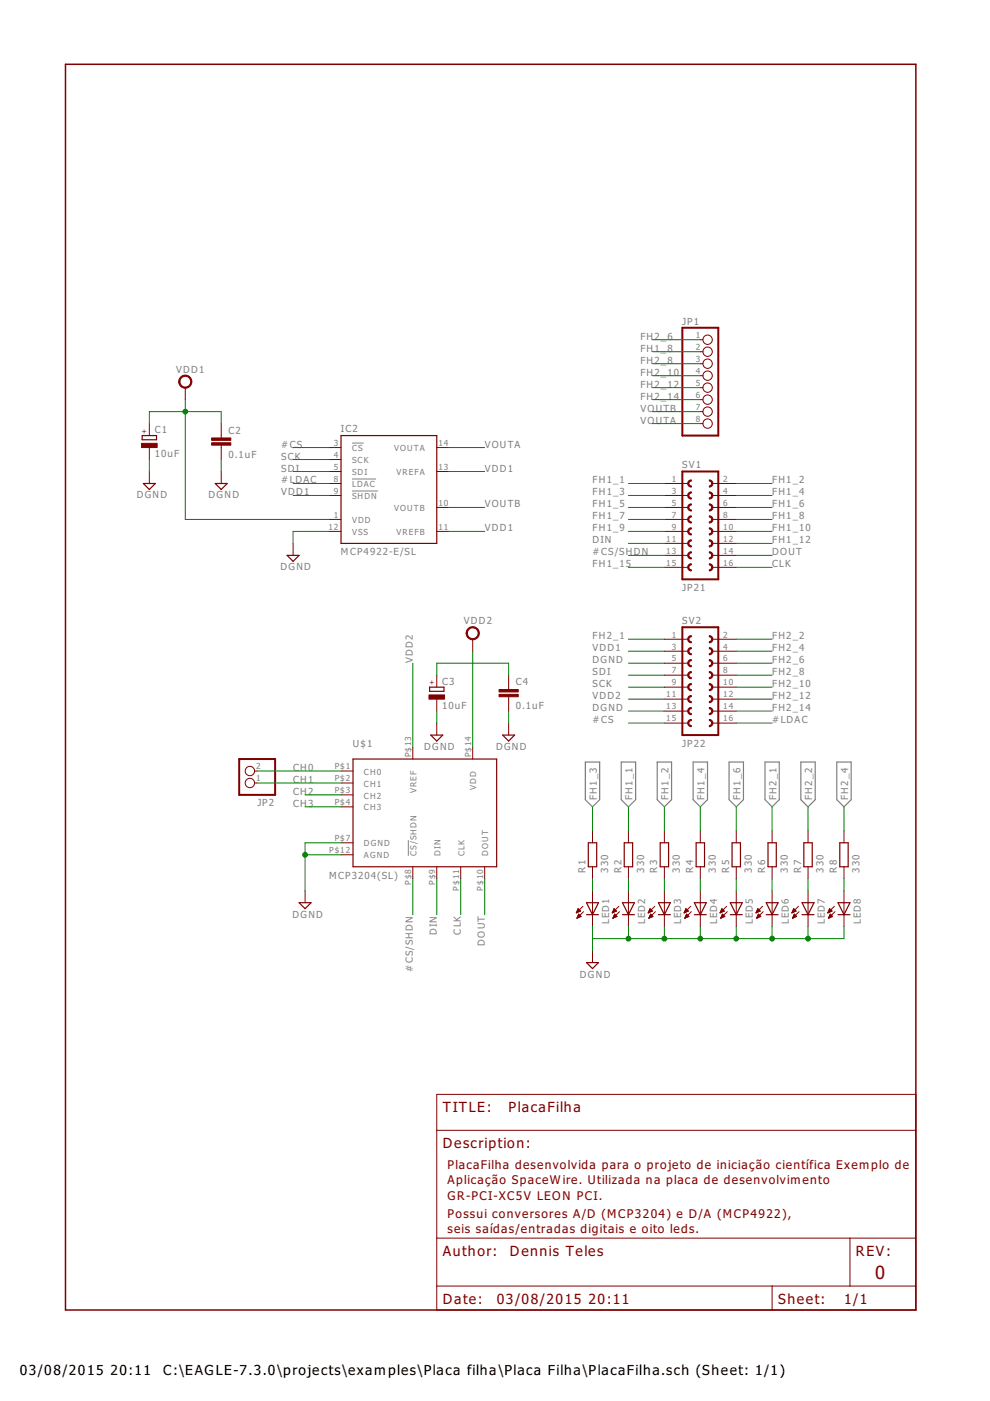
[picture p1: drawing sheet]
<svg xmlns="http://www.w3.org/2000/svg" width="210mm" height="297mm" viewBox="0 0 210 297" stroke-linecap="round" stroke-linejoin="round" font-family="sans-serif">
<path d="M74.6 93.9h2.5M74.6 101.6h5.1M74.6 104.1h5.5M86.6 178.1v3.3" fill="none" stroke="#808080" stroke-width=".21"/>
<path d="M124.1 161.6h3v7.9l-1.5 1.6-1.5-1.6zM131.7 161.6h3.1v7.9l-1.6 1.6-1.5-1.6zM139.3 161.6h3.1v7.9l-1.5 1.6-1.6-1.6zM147 161.6h3v7.9l-1.5 1.6-1.5-1.6zM154.6 161.6h3v7.9l-1.5 1.6-1.5-1.6zM162.2 161.6h3v7.9l-1.5 1.6-1.5-1.6zM169.8 161.6h3v7.9l-1.5 1.6-1.5-1.6zM177.4 161.6h3.1v7.9l-1.6 1.6-1.5-1.6z" fill="none" stroke="#808080" stroke-width=".25"/>
<g fill="none" stroke="#800000" stroke-width=".25">
<path d="M30.1 92.4h3.1v.8h-3.1zM72.3 92.4h20.3v22.8h-20.3zM30.4 102.5h2.5l-1.2 1.3zM45.6 102.5h2.6l-1.3 1.3zM60.9 117.8h2.5l-1.3 1.2zM91.1 145.7h3v.9h-3zM91.3 155.9h2.6l-1.3 1.2zM106.6 155.9h2.5l-1.3 1.2zM74.8 160.9h30.5v22.9h-30.5zM124.7 178.7h1.8v5.1h-1.8zM132.4 178.7h1.7v5.1h-1.7zM140 178.7h1.8v5.1h-1.8z"/>
<path d="M147.6 178.7h1.8v5.1h-1.8zM155.2 178.7h1.8v5.1h-1.8zM162.8 178.7h1.8v5.1h-1.8zM170.4 178.7h1.8v5.1h-1.8zM178.1 178.7h1.7v5.1h-1.7zM63.4 191.4h2.6l-1.3 1.3zM124.4 191.4h2.5l-1.3 2.5zM124.4 193.9h2.5M132 193.9h2.5M132 191.4h2.5l-1.3 2.5zM139.6 193.9h2.5M139.6 191.4h2.5l-1.2 2.5z"/>
<path d="M147.2 193.9h2.6M147.2 191.4h2.6l-1.3 2.5zM154.8 193.9h2.6M154.8 191.4h2.6l-1.3 2.5zM162.5 193.9h2.5M162.5 191.4h2.5l-1.3 2.5zM170.1 193.9h2.5M170.1 191.4h2.5l-1.3 2.5zM177.7 193.9h2.5M177.7 191.4h2.5l-1.3 2.5zM124.4 204.1h2.5l-1.3 1.3z"/>
</g>
<g fill="none" stroke="#800000" stroke-width=".21">
<path d="M148.5 72h.5M148.5 74.6h.5M148.5 77.1h.5M148.5 79.7h.5M31.7 89.8v2.6M31.7 94.9v2.5M31.7 100v2.5M39.3 82.2v2.5M46.9 89.8v3.1M46.9 94.4v3M46.9 100v2.5M69.8 94.9h2.5"/>
<path d="M69.8 97.4h2.5M69.8 100h2.5M92.6 94.9h2.5M92.6 100h2.5M148.5 82.2h.5M148.5 84.7h.5M148.5 87.3h.5M148.5 89.8h.5M62.1 115.2v2.6M69.8 112.7h2.5M69.8 102.5h2.5M69.8 110.1h2.5"/>
<path d="M69.8 105.1h2.5M92.6 112.7h2.5M92.6 107.6h2.5M140.9 112.7h5M140.9 102.5h5M140.9 110.1h5M140.9 107.6h5M140.9 105.1h5M140.9 117.8h5M140.9 115.2h5M151 112.7h5.1M151 102.5h5.1"/>
<path d="M151 110.1h5.1M151 107.6h5.1M151 105.1h5.1M151 117.8h5.1M151 115.2h5.1M100.2 135.5v2.6M140.9 120.3h5M140.9 138.1h5M140.9 135.5h5M151 120.3h5.1M151 138.1h5.1M151 135.5h5.1"/>
<path d="M87.5 158.4v2.5M92.6 143.2v2.5M92.6 148.2v2.6M92.6 153.3v2.6M100.2 158.4v2.5M107.8 143.2v3M107.8 147.7v3.1M107.8 153.3v2.6M140.9 153.3h5M140.9 150.8h5M140.9 148.2h5M140.9 145.7h5"/>
<path d="M140.9 143.2h5M140.9 140.6h5M151 153.3h5.1M151 150.8h5.1M151 148.2h5.1M151 145.7h5.1M151 143.2h5.1M151 140.6h5.1M54 163.5h.5M54 166h.5M72.3 163.5h2.5M72.3 166h2.5"/>
<path d="M72.3 168.5h2.5M72.3 171.1h2.5M72.3 178.7h2.5M125.6 176.1v2.6M133.2 176.1v2.6M140.9 176.1v2.6M148.5 176.1v2.6M156.1 176.1v2.6M163.7 176.1v2.6M171.3 176.1v2.6M178.9 176.1v2.6M64.7 188.8v2.6"/>
<path d="M72.3 181.2h2.5M87.5 183.8v2.5M92.6 183.8v2.5M97.7 183.8v2.5M102.8 183.8v2.5M122.2 193.5h.1M122.3 193.4h.2M122.3 193.3h.5M122.4 193.2h.7M122.4 194.6h.1M122.4 193.1h.6M122.4 194.5h.4"/>
<path d="M122.4 194.4h.7M122.5 192.9h.4M122.5 192.8h.2M122.5 194.3h.6M122.6 192.7h.1M122.6 194.1h.4M122.6 192.7l-.4 .8M122.6 192.7l.5 .5M122.6 194h.3M122.7 193.9h.1M122.7 193.8l.5 .5-.9 .4zM123.1 193.2l-.9 .3"/>
<path d="M123.6 192.2l-1.4 1.3M123.7 193.3l-1.4 1.4M125.6 183.8v2.5M125.6 188.8v7.7M129.8 193.5h.1M129.9 193.4h.2M129.9 193.3h.5M130 194.6h.1M130 193.2h.7M130 193.1h.6M130 194.5h.4M130.1 192.9h.4"/>
<path d="M130.1 194.4h.6M130.1 192.8h.2M130.1 194.3h.7M130.2 192.7h.1M130.2 194.1h.5M130.2 192.7l-.4 .8M130.2 192.7l.5 .5M130.2 194h.3M130.3 193.9h.1M130.3 193.8l.5 .5-.9 .4zM130.7 193.2l-.9 .3M131.2 192.2l-1.4 1.3"/>
<path d="M131.3 193.3l-1.4 1.4M133.2 183.8v2.5M133.2 188.8v7.7M137.4 193.5h.1M137.5 193.4h.3M137.5 193.3h.5M137.6 194.6h.1M137.6 193.2h.7M137.6 193.1h.6M137.6 194.5h.4M137.7 192.9h.4M137.7 194.4h.6"/>
<path d="M137.8 192.8h.2M137.8 194.3h.6M137.8 192.7h.1M137.8 194.1h.5M137.8 192.7l-.4 .8M137.8 192.7l.5 .5M137.9 194h.3M137.9 193.9h.1M137.9 193.8l.6 .5-.9 .4zM138.3 193.2l-.9 .3M138.8 192.2l-1.4 1.3M139 193.3l-1.4 1.4"/>
<path d="M140.9 183.8v2.5M140.9 188.8v7.7M145.1 193.5h.1M145.1 193.4h.3M145.2 193.3h.4M145.2 193.2h.7M145.2 194.6h.2M145.3 193.1h.5M145.3 194.5h.3M145.3 192.9h.4M145.3 194.4h.6M145.4 192.8h.2"/>
<path d="M145.4 194.3h.6M145.4 192.7h.1M145.4 194.1h.5M145.4 192.7l-.3 .8M145.4 192.7l.5 .5M145.5 194h.3M145.5 193.9h.1M145.6 193.8l.5 .5-.9 .4zM145.9 193.2l-.8 .3M146.5 192.2l-1.4 1.3M146.6 193.3l-1.4 1.4M148.5 183.8v2.5"/>
<path d="M148.5 188.8v7.7M152.7 193.5h.1M152.7 193.4h.3M152.8 193.3h.5M152.8 193.2h.7M152.8 194.6h.2M152.9 193.1h.5M152.9 194.5h.3M152.9 192.9h.4M152.9 194.4h.6M153 194.3h.6M153 192.8h.2"/>
<path d="M153 192.7h.1M153 194.1h.5M153.1 192.7l-.4 .8M153.1 192.7l.5 .5M153.1 194h.3M153.1 193.9h.2M153.2 193.8l.5 .5-.9 .4zM153.6 193.2l-.9 .3M154.1 192.2l-1.4 1.3M154.2 193.3l-1.4 1.4M156.1 183.8v2.5M156.1 188.8v7.7"/>
<path d="M160.3 193.5h.1M160.3 193.4h.3M160.4 193.3h.5M160.4 193.2h.8M160.4 194.6h.2M160.5 194.5h.4M160.5 193.1h.6M160.5 192.9h.4M160.5 194.4h.6M160.6 194.3h.6M160.6 192.8h.2M160.7 192.7h.1"/>
<path d="M160.7 194.1h.4M160.7 192.7l-.4 .8M160.7 192.7l.5 .5-.9 .3M160.7 194h.3M160.8 193.9h.1M160.8 193.8l.5 .5-.9 .4zM161.7 192.2l-1.4 1.3M161.8 193.3l-1.4 1.4M163.7 183.8v2.5M163.7 188.8v7.7M167.9 193.5h.1M168 193.4h.2"/>
<path d="M168 193.3h.5M168.1 193.2h.7M168.1 194.6h.1M168.1 194.5h.4M168.1 193.1h.6M168.2 192.9h.4M168.2 194.4h.6M168.2 192.8h.2M168.2 194.3h.7M168.3 192.7h.1M168.3 194.1h.4M168.3 192.7l-.4 .8"/>
<path d="M168.3 192.7l.5 .5M168.3 194h.3M168.4 193.9h.1M168.4 193.8l.5 .5-.9 .4zM168.8 193.2l-.9 .3M169.3 192.2l-1.4 1.3M169.4 193.3l-1.4 1.4M171.3 183.8v2.5M171.3 188.8v7.7M175.5 193.5h.1M175.6 193.4h.3M175.6 193.3h.5"/>
<path d="M175.7 193.2h.7M175.7 194.6h.1M175.7 193.1h.6M175.7 194.5h.4M175.8 192.9h.4M175.8 194.4h.6M175.8 192.8h.2M175.8 194.3h.7M175.9 192.7h.1M175.9 194.1h.5M175.9 192.7l-.4 .8M175.9 192.7l.5 .5"/>
<path d="M175.9 194h.3M176 193.9h.1M176 193.8l.5 .5-.9 .4zM176.4 193.2l-.9 .3M176.9 192.2l-1.4 1.3M177 193.3l-1.4 1.4M178.9 183.8v2.5M178.9 188.8v7.7M125.6 201.5v2.6M92.6 232h101.6v45.7h-101.6zM92.6 239.6h101.6M92.6 262.5h101.6"/>
<path d="M92.6 272.7h101.6M163.7 272.7v5M180.2 262.5v10.2"/>
<circle cx="150" cy="72" r=".99"/>
<circle cx="150" cy="77.1" r=".99"/>
<circle cx="150" cy="79.7" r=".99"/>
<circle cx="150" cy="74.6" r=".99"/>
<circle cx="150" cy="87.3" r=".99"/>
<circle cx="150" cy="89.8" r=".99"/>
<circle cx="150" cy="82.2" r=".99"/>
<circle cx="150" cy="84.7" r=".99"/>
<circle cx="53" cy="163.5" r=".99"/>
<circle cx="53" cy="166" r=".99"/>
</g>
<g fill="#800000" stroke="#800000" stroke-width=".21">
<path d="M44.9 93.9h4v.5h-4z"/>
<path d="M44.9 92.9h4v.5h-4z"/>
<path d="M105.8 147.2h4.1v.5h-4.1z"/>
<path d="M105.8 146.2h4.1v.5h-4.1z"/>
<path d="M30 94h3.3v.9h-3.3z"/>
<path d="M91 147.3h3.3v.9h-3.3z"/>
</g>
<g fill="#800000" stroke="#800000" stroke-width=".21">
<path d="M38.3 80a1.39 1.39 0 0 1 2.2 .2 1.39 1.39 0 0 1-.9 2.1 1.39 1.39 0 0 1-1.7-1.4h.2a1.15 1.15 0 0 1 1.7-1 1.15 1.15 0 0 1 .2 1.9 1.15 1.15 0 0 1-1.8-.6l-.1-.3h-.2z" fill-rule="evenodd"/>
<path d="M99.2 133.3a1.4 1.4 0 0 1 2.2 .2 1.4 1.4 0 0 1-.8 2.1 1.4 1.4 0 0 1-1.8-1.3h.3a1.15 1.15 0 0 1 1.6-1.1 1.15 1.15 0 0 1 .3 1.9 1.15 1.15 0 0 1-1.9-.6v-.2h-.3z" fill-rule="evenodd"/>
<path d="M146 114.7l.6-.3v.3a.51 .51 0 0 0-.5 .5 .51 .51 0 0 0 .5 .5v.3a.77 .77 0 0 1-.7-.5 .77 .77 0 0 1 .1-.8z" fill-rule="evenodd"/>
<path d="M146 117.2l.6-.2v.2a.51 .51 0 0 0-.5 .6 .51 .51 0 0 0 .5 .5v.2a.77 .77 0 0 1-.7-.5 .77 .77 0 0 1 .1-.8z" fill-rule="evenodd"/>
<path d="M146 119.7l.6-.2v.3a.51 .51 0 0 0-.5 .5 .51 .51 0 0 0 .5 .5v.3a.77 .77 0 0 1-.7-.5 .77 .77 0 0 1 .1-.9z" fill-rule="evenodd"/>
<path d="M150.4 114.4a.76 .76 0 0 1 .8 .8 .76 .76 0 0 1-.8 .8v-.3a.51 .51 0 0 0 .5-.5 .51 .51 0 0 0-.5-.5z" fill-rule="evenodd"/>
<path d="M150.4 117a.76 .76 0 0 1 .8 .8 .76 .76 0 0 1-.8 .7v-.2a.51 .51 0 0 0 .5-.5 .51 .51 0 0 0-.5-.6z" fill-rule="evenodd"/>
<path d="M150.4 119.5a.76 .76 0 0 1 .8 .8 .76 .76 0 0 1-.8 .8v-.3a.51 .51 0 0 0 .5-.5 .51 .51 0 0 0-.5-.5z" fill-rule="evenodd"/>
<path d="M146 109.6l.6-.2v.2a.51 .51 0 0 0-.5 .5 .51 .51 0 0 0 .5 .5v.3a.76 .76 0 0 1-.7-.5 .76 .76 0 0 1 .1-.8z" fill-rule="evenodd"/>
<path d="M146 112.1l.6-.2v.3a.51 .51 0 0 0-.5 .5 .51 .51 0 0 0 .5 .5v.2a.77 .77 0 0 1-.7-.4 .77 .77 0 0 1 .1-.9z" fill-rule="evenodd"/>
<path d="M150.4 109.4a.76 .76 0 0 1 .8 .7 .76 .76 0 0 1-.8 .8v-.3a.51 .51 0 0 0 .5-.5 .51 .51 0 0 0-.5-.5z" fill-rule="evenodd"/>
<path d="M150.4 111.9a.76 .76 0 0 1 .8 .8 .76 .76 0 0 1-.8 .7v-.2a.51 .51 0 0 0 .5-.5 .51 .51 0 0 0-.5-.5z" fill-rule="evenodd"/>
<path d="M146 102l.6-.3v.3a.51 .51 0 0 0-.5 .5 .51 .51 0 0 0 .5 .5v.3a.76 .76 0 0 1-.7-.5 .76 .76 0 0 1 .1-.8z" fill-rule="evenodd"/>
<path d="M146 104.5l.6-.2v.2a.51 .51 0 0 0-.5 .6 .51 .51 0 0 0 .5 .5v.2a.76 .76 0 0 1-.7-.5 .76 .76 0 0 1 .1-.8z" fill-rule="evenodd"/>
<path d="M146 107l.6-.2v.3a.51 .51 0 0 0-.5 .5 .51 .51 0 0 0 .5 .5v.3a.76 .76 0 0 1-.7-.5 .76 .76 0 0 1 .1-.9z" fill-rule="evenodd"/>
<path d="M150.4 101.7a.76 .76 0 0 1 .8 .8 .76 .76 0 0 1-.8 .8v-.3a.51 .51 0 0 0 .5-.5 .51 .51 0 0 0-.5-.5z" fill-rule="evenodd"/>
<path d="M150.4 104.3a.76 .76 0 0 1 .8 .8 .76 .76 0 0 1-.8 .7v-.2a.51 .51 0 0 0 .5-.5 .51 .51 0 0 0-.5-.6z" fill-rule="evenodd"/>
<path d="M150.4 106.8a.76 .76 0 0 1 .8 .8 .76 .76 0 0 1-.8 .8v-.3a.51 .51 0 0 0 .5-.5 .51 .51 0 0 0-.5-.5z" fill-rule="evenodd"/>
<path d="M146 147.7l.6-.2v.2a.51 .51 0 0 0-.5 .5 .51 .51 0 0 0 .5 .5v.3a.77 .77 0 0 1-.7-.5 .77 .77 0 0 1 .1-.8z" fill-rule="evenodd"/>
<path d="M146 150.2l.6-.2v.3a.51 .51 0 0 0-.5 .5 .51 .51 0 0 0 .5 .5v.2a.77 .77 0 0 1-.7-.4 .77 .77 0 0 1 .1-.9z" fill-rule="evenodd"/>
<path d="M146 152.8l.6-.3v.3a.51 .51 0 0 0-.5 .5 .51 .51 0 0 0 .5 .5v.3a.77 .77 0 0 1-.7-.5 .77 .77 0 0 1 .1-.8z" fill-rule="evenodd"/>
<path d="M150.4 147.5a.76 .76 0 0 1 .8 .7 .76 .76 0 0 1-.8 .8v-.3a.51 .51 0 0 0 .5-.5 .51 .51 0 0 0-.5-.5z" fill-rule="evenodd"/>
<path d="M150.4 150a.76 .76 0 0 1 .8 .8 .76 .76 0 0 1-.8 .7v-.2a.51 .51 0 0 0 .5-.5 .51 .51 0 0 0-.5-.5z" fill-rule="evenodd"/>
<path d="M150.4 152.5a.76 .76 0 0 1 .8 .8 .76 .76 0 0 1-.8 .8v-.3a.51 .51 0 0 0 .5-.5 .51 .51 0 0 0-.5-.5z" fill-rule="evenodd"/>
<path d="M146 142.6l.6-.2v.2a.51 .51 0 0 0-.5 .6 .51 .51 0 0 0 .5 .5v.2a.77 .77 0 0 1-.7-.5 .77 .77 0 0 1 .1-.8z" fill-rule="evenodd"/>
<path d="M146 145.1l.6-.2v.3a.51 .51 0 0 0-.5 .5 .51 .51 0 0 0 .5 .5v.3a.77 .77 0 0 1-.7-.5 .77 .77 0 0 1 .1-.9z" fill-rule="evenodd"/>
<path d="M150.4 142.4a.76 .76 0 0 1 .8 .8 .76 .76 0 0 1-.8 .7v-.2a.51 .51 0 0 0 .5-.5 .51 .51 0 0 0-.5-.6z" fill-rule="evenodd"/>
<path d="M150.4 144.9a.76 .76 0 0 1 .8 .8 .76 .76 0 0 1-.8 .8v-.3a.51 .51 0 0 0 .5-.5 .51 .51 0 0 0-.5-.5z" fill-rule="evenodd"/>
<path d="M146 135l.6-.2v.2a.51 .51 0 0 0-.5 .5 .51 .51 0 0 0 .5 .5v.3a.77 .77 0 0 1-.7-.5 .77 .77 0 0 1 .1-.8z" fill-rule="evenodd"/>
<path d="M146 137.5l.6-.2v.3a.51 .51 0 0 0-.5 .5 .51 .51 0 0 0 .5 .5v.2a.77 .77 0 0 1-.7-.4 .77 .77 0 0 1 .1-.9z" fill-rule="evenodd"/>
<path d="M146 140.1l.6-.3v.3a.51 .51 0 0 0-.5 .5 .51 .51 0 0 0 .5 .5v.3a.77 .77 0 0 1-.7-.5 .77 .77 0 0 1 .1-.8z" fill-rule="evenodd"/>
<path d="M150.4 134.8a.76 .76 0 0 1 .8 .7 .76 .76 0 0 1-.8 .8v-.3a.51 .51 0 0 0 .5-.5 .51 .51 0 0 0-.5-.5z" fill-rule="evenodd"/>
<path d="M150.4 137.3a.76 .76 0 0 1 .8 .8 .76 .76 0 0 1-.8 .7v-.2a.51 .51 0 0 0 .5-.5 .51 .51 0 0 0-.5-.5z" fill-rule="evenodd"/>
<path d="M150.4 139.8a.76 .76 0 0 1 .8 .8 .76 .76 0 0 1-.8 .8v-.3a.51 .51 0 0 0 .5-.5 .51 .51 0 0 0-.5-.5z" fill-rule="evenodd"/>
</g>
<path d="M144.7 69.5h7.6v22.9h-7.6zM144.7 100h7.6v22.8h-7.6zM144.7 133h7.6v22.9h-7.6zM50.7 160.9h7.6v7.6h-7.6z" fill="none" stroke="#800000" stroke-width=".42"/>
<path d="M13.9 13.6h180.3v264.1h-180.3z" fill="none" stroke="#800000" stroke-width=".32"/>
<g fill="none" stroke="#008000" stroke-width=".21">
<path d="M138.3 72h10.2M138.3 77.1h10.2M138.3 79.7h10.2M138.3 74.6h10.2M31.7 89.8v-2.5h15.2v2.5M31.7 97.4v2.6M39.3 84.7v25.4h30.5M46.9 97.4v2.6M62.1 100h7.7M62.1 94.9h7.7M62.1 97.4h7.7M95.1 100h7.7"/>
<path d="M95.1 94.9h7.7M138.3 87.3h10.2M138.3 82.2h10.2M138.3 84.7h10.2M138.3 89.8h10.2M62.1 105.1h7.7M62.1 102.5h7.7M69.8 112.7h-7.7v2.5M95.1 112.7h7.7M95.1 107.6h7.7M133.2 110.1h7.7M133.2 112.7h7.7"/>
<path d="M133.2 105.1h7.7M133.2 107.6h7.7M133.2 102.5h7.7M133.2 115.2h7.7M133.2 117.8h7.7M156.1 110.1h7.6M156.1 112.7h7.6M156.1 105.1h7.6M156.1 107.6h7.6M156.1 102.5h7.6M156.1 115.2h7.6M156.1 117.8h7.6"/>
<path d="M100.2 138.1v20.3M133.2 138.1h7.7M133.2 120.3h7.7M133.2 135.5h7.7M156.1 138.1h7.6M156.1 120.3h7.6M156.1 135.5h7.6M87.5 140.6v17.8M92.6 143.2v-2.6h15.2v2.6M92.6 150.8v2.5M107.8 150.8v2.5M133.2 140.6h7.7"/>
<path d="M133.2 150.8h7.7M133.2 153.3h7.7M133.2 145.7h7.7M133.2 143.2h7.7M133.2 148.2h7.7M156.1 140.6h7.6M156.1 150.8h7.6M156.1 153.3h7.6M156.1 145.7h7.6M156.1 143.2h7.6M156.1 148.2h7.6M54.5 163.5h17.8"/>
<path d="M54.5 166h17.8M64.7 168.5h7.6M64.7 171.1h7.6M72.3 178.7h-7.6v10.1M125.6 171.1v5M133.2 171.1v5M140.9 171.1v5M148.5 171.1v5M156.1 171.1v5M163.7 171.1v5M171.3 171.1v5M178.9 171.1v5"/>
<path d="M64.7 181.2h7.6M87.5 186.3v7.6M92.6 186.3v7.6M97.7 186.3v7.6M102.8 186.3v7.6M125.6 186.3v2.5M125.6 196.5v5M133.2 186.3v2.5M133.2 196.5v2.5M140.9 186.3v2.5M140.9 196.5v2.5M148.5 186.3v2.5"/>
<path d="M148.5 196.5v2.5M156.1 186.3v2.5M156.1 196.5v2.5M163.7 186.3v2.5M163.7 196.5v2.5M171.3 186.3v2.5M171.3 196.5v2.5M178.9 196.5v2.5h-53.3M178.9 186.3v2.5"/>
</g>
<g fill="#008000" stroke="#008000" stroke-width=".21">
<circle cx="39.3" cy="87.3" r=".51"/>
<circle cx="64.7" cy="181.2" r=".51"/>
<circle cx="133.2" cy="199" r=".51"/>
<circle cx="140.9" cy="199" r=".51"/>
<circle cx="148.5" cy="199" r=".51"/>
<circle cx="156.1" cy="199" r=".51"/>
<circle cx="163.7" cy="199" r=".51"/>
<circle cx="171.3" cy="199" r=".51"/>
</g>
<text font-size="4.7" fill="#800000" x="185.6" y="271.1">0</text>
<g font-size="3.6" fill="#800000">
<text x="93.9" y="235.8">TITLE:</text>
<text x="107.8" y="235.8">PlacaFilha</text>
<text x="93.9" y="243.5">Description:</text>
<text x="93.9" y="266.3">Author:</text>
<text x="108.1" y="266.3">Dennis Teles</text>
<text x="181.5" y="266.3">REV:</text>
<text x="93.9" y="276.5">Date:</text>
<text x="105.3" y="276.5">03/08/2015</text>
<text x="124.8" y="276.5">20:11</text>
<text x="165" y="276.5">Sheet:</text>
<text x="178.9" y="276.5">1/1</text>
</g>
<g font-size="3.5">
<text x="4.2" y="291.4">03/08/2015</text>
<text x="23.4" y="291.4">20:11</text>
<text x="34.6" y="291.4">C:\EAGLE-7.3.0\projects\examples\Placa filha\Placa Filha\PlacaFilha.sch (Sheet: 1/1)</text>
</g>
<g font-size="3.1" fill="#800000">
<text x="94.9" y="247.8">PlacaFilha desenvolvida para o projeto de iniciação científica Exemplo de</text>
<text x="94.9" y="251.1">Aplicação SpaceWire. Utilizada na placa de desenvolvimento</text>
<text x="94.9" y="254.4">GR-PCI-XC5V LEON PCI.</text>
<text x="94.9" y="258.2">Possui conversores A/D (MCP3204) e D/A (MCP4922),</text>
<text x="94.9" y="261.5">seis saídas/entradas digitais e oito leds.</text>
</g>
<g font-size="2.5" fill="#808080">
<text x="144.7" y="68.9">JP1</text>
<text x="135.8" y="72">FH2_6</text>
<text x="135.8" y="77.1">FH2_8</text>
<text x="135.8" y="74.6">FH1_8</text>
<text x="37.4" y="79">VDD1</text>
<text x="135.8" y="79.7">FH2_10</text>
<text x="135.8" y="82.2">FH2_12</text>
<text x="135.8" y="84.7">FH2_14</text>
<text x="135.8" y="87.3">VOUTB</text>
<text x="135.8" y="89.8">VOUTA</text>
<text x="32.8" y="91.9">C1</text>
<text x="48.4" y="92">C2</text>
<text x="59.6" y="94.9">#CS</text>
<text x="72.3" y="91.6">IC2</text>
<text x="102.8" y="94.9">VOUTA</text>
<text x="32.8" y="96.9">10uF</text>
<text x="48.4" y="97.1">0.1uF</text>
<text x="59.6" y="97.4">SCK</text>
<text x="59.6" y="100">SDI</text>
<text x="102.8" y="100">VDD1</text>
<text x="144.7" y="99.2">SV1</text>
<text x="29" y="105.7">DGND</text>
<text x="44.2" y="105.7">DGND</text>
<text x="59.6" y="105.1">VDD1</text>
<text x="59.6" y="102.5">#LDAC</text>
<text x="102.8" y="107.6">VOUTB</text>
<text x="125.6" y="105.1">FH1_3</text>
<text x="125.6" y="107.6">FH1_5</text>
<text x="125.6" y="102.5">FH1_1</text>
<text x="163.7" y="102.5">FH1_2</text>
<text x="163.7" y="105.1">FH1_4</text>
<text x="163.7" y="107.6">FH1_6</text>
<text x="102.8" y="112.7">VDD1</text>
<text x="125.6" y="110.1">FH1_7</text>
<text x="125.6" y="112.7">FH1_9</text>
<text x="163.7" y="110.1">FH1_8</text>
<text x="163.7" y="112.7">FH1_10</text>
<text x="72.3" y="117.7">MCP4922-E/SL</text>
<text x="125.6" y="115.2">DIN</text>
<text x="125.6" y="117.7">#CS/SHDN</text>
<text x="163.7" y="115.2">FH1_12</text>
<text x="163.7" y="117.7">DOUT</text>
<text x="59.5" y="120.9">DGND</text>
<text x="125.6" y="120.3">FH1_15</text>
<text x="144.7" y="125.4">JP21</text>
<text x="163.7" y="120.3">CLK</text>
<text x="98.3" y="132.4">VDD2</text>
<text x="125.6" y="135.5">FH2_1</text>
<text x="144.7" y="132.2">SV2</text>
<text x="163.7" y="135.5">FH2_2</text>
<text x="87.5" y="140.6" transform="rotate(-90 87.5 140.6)">VDD2</text>
<text x="125.6" y="138.1">VDD1</text>
<text x="125.6" y="140.6">DGND</text>
<text x="125.6" y="143.1">SDI</text>
<text x="163.7" y="138.1">FH2_4</text>
<text x="163.7" y="140.6">FH2_6</text>
<text x="163.7" y="143.1">FH2_8</text>
<text x="93.8" y="145.2">C3</text>
<text x="109.4" y="145.3">C4</text>
<text x="125.6" y="145.7">SCK</text>
<text x="125.6" y="148.2">VDD2</text>
<text x="163.7" y="145.7">FH2_10</text>
<text x="163.7" y="148.2">FH2_12</text>
<text x="93.8" y="150.3">10uF</text>
<text x="109.4" y="150.4">0.1uF</text>
<text x="125.6" y="150.8">DGND</text>
<text x="125.6" y="153.3">#CS</text>
<text x="163.7" y="153.3">#LDAC</text>
<text x="163.7" y="150.8">FH2_14</text>
<text x="74.8" y="158.4">U$1</text>
<text x="89.9" y="159">DGND</text>
<text x="105.2" y="159">DGND</text>
<text x="144.7" y="158.4">JP22</text>
<text x="62.1" y="163.5">CH0</text>
<text x="62.1" y="166">CH1</text>
<text x="54.6" y="171">JP2</text>
<text x="62.1" y="168.5">CH2</text>
<text x="62.1" y="171.1">CH3</text>
<text x="126.5" y="169.6" transform="rotate(-90 126.5 169.6)">FH1_3</text>
<text x="134.1" y="169.6" transform="rotate(-90 134.1 169.6)">FH1_1</text>
<text x="141.7" y="169.6" transform="rotate(-90 141.7 169.6)">FH1_2</text>
<text x="149.4" y="169.6" transform="rotate(-90 149.4 169.6)">FH1_4</text>
<text x="157" y="169.6" transform="rotate(-90 157 169.6)">FH1_6</text>
<text x="164.6" y="169.6" transform="rotate(-90 164.6 169.6)">FH2_1</text>
<text x="172.2" y="169.6" transform="rotate(-90 172.2 169.6)">FH2_2</text>
<text x="179.8" y="169.6" transform="rotate(-90 179.8 169.6)">FH2_4</text>
<text x="124.1" y="185" transform="rotate(-90 124.1 185)">R1</text>
<text x="128.9" y="185" transform="rotate(-90 128.9 185)">330</text>
<text x="131.7" y="185" transform="rotate(-90 131.7 185)">R2</text>
<text x="136.5" y="185" transform="rotate(-90 136.5 185)">330</text>
<text x="139.4" y="185" transform="rotate(-90 139.4 185)">R3</text>
<text x="144.2" y="185" transform="rotate(-90 144.2 185)">330</text>
<text x="147" y="185" transform="rotate(-90 147 185)">R4</text>
<text x="151.8" y="185" transform="rotate(-90 151.8 185)">330</text>
<text x="154.6" y="185" transform="rotate(-90 154.6 185)">R5</text>
<text x="159.4" y="185" transform="rotate(-90 159.4 185)">330</text>
<text x="162.2" y="185" transform="rotate(-90 162.2 185)">R6</text>
<text x="167" y="185" transform="rotate(-90 167 185)">330</text>
<text x="169.8" y="185" transform="rotate(-90 169.8 185)">R7</text>
<text x="174.6" y="185" transform="rotate(-90 174.6 185)">330</text>
<text x="177.5" y="185" transform="rotate(-90 177.5 185)">R8</text>
<text x="182.3" y="185" transform="rotate(-90 182.3 185)">330</text>
<text x="69.8" y="186.3">MCP3204(SL)</text>
<text x="62" y="194.6">DGND</text>
<text x="129.2" y="196" transform="rotate(-90 129.2 196)">LED1</text>
<text x="136.8" y="196" transform="rotate(-90 136.8 196)">LED2</text>
<text x="144.4" y="196" transform="rotate(-90 144.4 196)">LED3</text>
<text x="152" y="196" transform="rotate(-90 152 196)">LED4</text>
<text x="159.7" y="196" transform="rotate(-90 159.7 196)">LED5</text>
<text x="167.3" y="196" transform="rotate(-90 167.3 196)">LED6</text>
<text x="174.9" y="196" transform="rotate(-90 174.9 196)">LED7</text>
<text x="182.5" y="196" transform="rotate(-90 182.5 196)">LED8</text>
<text x="92.6" y="198.2" transform="rotate(-90 92.6 198.2)">DIN</text>
<text x="97.7" y="198.1" transform="rotate(-90 97.7 198.1)">CLK</text>
<text x="102.8" y="200.5" transform="rotate(-90 102.8 200.5)">DOUT</text>
<text x="87.5" y="206.1" transform="rotate(-90 87.5 206.1)">#CS/SHDN</text>
<text x="123" y="207.3">DGND</text>
</g>
<g font-size="2.1" fill="#808080">
<text x="147.5" y="71.7">1</text>
<text x="147.5" y="74.2">2</text>
<text x="147.5" y="76.8">3</text>
<text x="147.5" y="79.3">4</text>
<text x="147.5" y="81.8">5</text>
<text x="147.5" y="84.4">6</text>
<text x="147.5" y="86.9">7</text>
<text x="147.5" y="89.5">8</text>
<text x="70.8" y="94.5">3</text>
<text x="74.6" y="95.7">CS</text>
<text x="83.6" y="95.7">VOUTA</text>
<text x="93" y="94.5">14</text>
<text x="70.8" y="97.1">4</text>
<text x="70.8" y="99.6">5</text>
<text x="74.6" y="98.2">SCK</text>
<text x="74.6" y="100.7">SDI</text>
<text x="84.1" y="100.7">VREFA</text>
<text x="93" y="99.6">13</text>
<text x="70.8" y="102.2">8</text>
<text x="70.8" y="104.7">9</text>
<text x="74.6" y="103.3">LDAC</text>
<text x="74.6" y="105.8">SHDN</text>
<text x="93" y="107.2">10</text>
<text x="142.4" y="107.2">5</text>
<text x="142.4" y="104.7">3</text>
<text x="142.4" y="102.2">1</text>
<text x="153.4" y="107.2">6</text>
<text x="153.4" y="104.7">4</text>
<text x="153.4" y="102.2">2</text>
<text x="69.6" y="112.3">12</text>
<text x="70.8" y="109.8">1</text>
<text x="74.6" y="113.4">VSS</text>
<text x="74.6" y="110.9">VDD</text>
<text x="83.6" y="108.4">VOUTB</text>
<text x="84.1" y="113.4">VREFB</text>
<text x="93" y="112.3">11</text>
<text x="142.4" y="112.3">9</text>
<text x="142.4" y="109.8">7</text>
<text x="153.4" y="112.3">10</text>
<text x="153.4" y="109.8">8</text>
<text x="141.3" y="119.9">15</text>
<text x="141.3" y="117.4">13</text>
<text x="141.3" y="114.9">11</text>
<text x="153.4" y="119.9">16</text>
<text x="153.4" y="117.4">14</text>
<text x="153.4" y="114.9">12</text>
<text x="142.4" y="137.7">3</text>
<text x="142.4" y="135.2">1</text>
<text x="153.4" y="137.7">4</text>
<text x="153.4" y="135.2">2</text>
<text x="142.4" y="142.8">7</text>
<text x="142.4" y="140.2">5</text>
<text x="153.4" y="142.8">8</text>
<text x="153.4" y="140.2">6</text>
<text x="141.3" y="147.9">11</text>
<text x="142.4" y="145.3">9</text>
<text x="153.4" y="147.9">12</text>
<text x="153.4" y="145.3">10</text>
<text x="141.3" y="152.9">15</text>
<text x="141.3" y="150.4">13</text>
<text x="153.4" y="152.9">16</text>
<text x="153.4" y="150.4">14</text>
<text x="87.2" y="160.6" transform="rotate(-90 87.2 160.6)">P$13</text>
<text x="99.9" y="160.6" transform="rotate(-90 99.9 160.6)">P$14</text>
<text x="54.3" y="165.6">1</text>
<text x="54.3" y="163.1">2</text>
<text x="71" y="163.1">P$1</text>
<text x="71" y="165.6">P$2</text>
<text x="77.2" y="164.2">CH0</text>
<text x="77.2" y="166.8">CH1</text>
<text x="101" y="167.4" transform="rotate(-90 101 167.4)">VDD</text>
<text x="71" y="168.2">P$3</text>
<text x="71" y="170.7">P$4</text>
<text x="77.2" y="169.3">CH2</text>
<text x="77.2" y="171.8">CH3</text>
<text x="88.3" y="168.2" transform="rotate(-90 88.3 168.2)">VREF</text>
<text x="71" y="178.3">P$7</text>
<text x="77.2" y="179.5">DGND</text>
<text x="69.8" y="180.9">P$12</text>
<text x="77.2" y="182">AGND</text>
<text x="88.3" y="181.4" transform="rotate(-90 88.3 181.4)">CS/SHDN</text>
<text x="93.4" y="181.4" transform="rotate(-90 93.4 181.4)">DIN</text>
<text x="98.5" y="181.4" transform="rotate(-90 98.5 181.4)">CLK</text>
<text x="103.5" y="181.4" transform="rotate(-90 103.5 181.4)">DOUT</text>
<text x="87.2" y="187.6" transform="rotate(-90 87.2 187.6)">P$8</text>
<text x="92.3" y="187.6" transform="rotate(-90 92.3 187.6)">P$9</text>
<text x="97.3" y="188.8" transform="rotate(-90 97.3 188.8)">P$11</text>
<text x="102.4" y="188.8" transform="rotate(-90 102.4 188.8)">P$10</text>
</g>
<g font-size="1.8" fill="#800000">
<text x="31.1" y="91.9" transform="rotate(-90 31.1 91.9)">+</text>
<text x="92" y="145.3" transform="rotate(-90 92 145.3)">+</text>
</g>
</svg>
